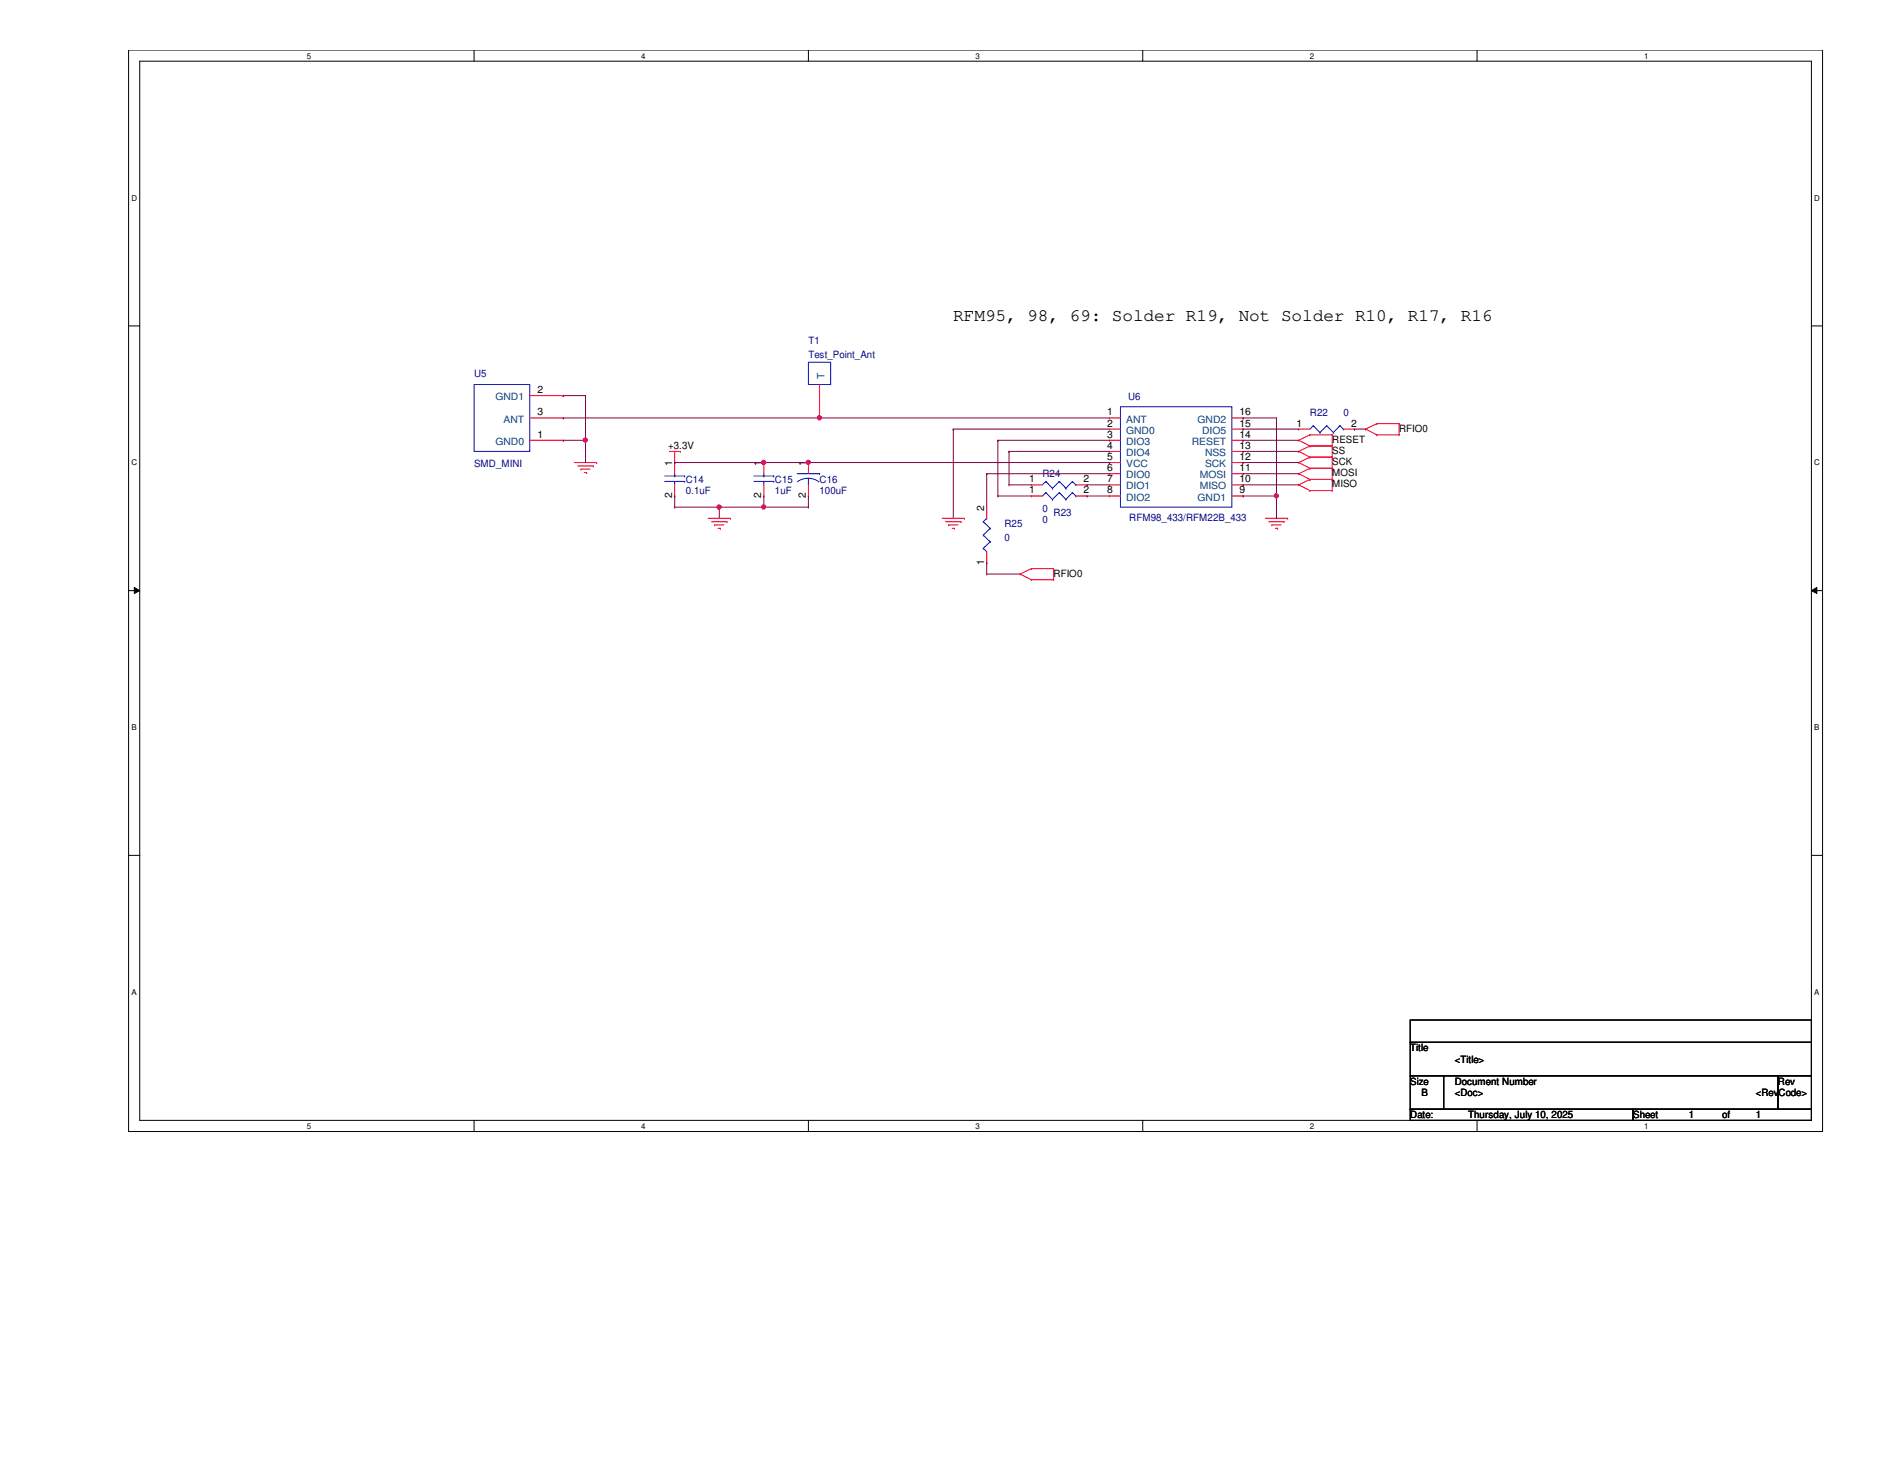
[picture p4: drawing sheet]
<svg xmlns="http://www.w3.org/2000/svg" width="279mm" height="216mm" viewBox="0 0 279 216" stroke-linecap="round" stroke-linejoin="round" font-family="sans-serif">
<path d="M19.1 7.4h250.9v160.2h-250.9zM20.7 9.1h247.7v156.8h-247.7z" fill="none" stroke="#000" stroke-width=".15"/>
<g fill="#fff">
<path d="M45.5 7.6h.6v1.3h-.6z"/>
<path d="M45.5 166.1h.6v1.3h-.6z"/>
</g>
<path d="M70.2 7.4v1.7M70.2 165.9v1.7" fill="none" stroke="#000" stroke-width=".15"/>
<g fill="#fff">
<path d="M95 7.6h.6v1.3h-.6z"/>
<path d="M95 166.1h.6v1.3h-.6z"/>
</g>
<path d="M119.8 7.4v1.7M119.8 165.9v1.7" fill="none" stroke="#000" stroke-width=".15"/>
<g fill="#fff">
<path d="M144.5 7.6h.6v1.3h-.6z"/>
<path d="M144.5 166.1h.6v1.3h-.6z"/>
</g>
<path d="M169.3 7.4v1.7M169.3 165.9v1.7" fill="none" stroke="#000" stroke-width=".15"/>
<g fill="#fff">
<path d="M194.1 7.6h.5v1.3h-.5z"/>
<path d="M194.1 166.1h.5v1.3h-.5z"/>
</g>
<path d="M218.8 7.4v1.7M218.8 165.9v1.7" fill="none" stroke="#000" stroke-width=".15"/>
<g fill="#fff">
<path d="M243.6 7.6h.6v1.3h-.6z"/>
<path d="M243.6 166.1h.6v1.3h-.6z"/>
<path d="M19.5 28.7h.8v1.3h-.8z"/>
<path d="M268.8 28.7h.8v1.3h-.8z"/>
<path d="M19.5 67.9h.8v1.3h-.8z"/>
<path d="M268.8 67.9h.8v1.3h-.8z"/>
</g>
<path d="M19.1 48.3h1.6M268.4 48.3h1.6" fill="none" stroke="#000" stroke-width=".15"/>
<g fill="#fff">
<path d="M19.5 107.1h.7v1.3h-.7z"/>
<path d="M268.8 107.1h.7v1.3h-.7z"/>
</g>
<path d="M19.1 87.5h1.6M19.9 87l.8 .5-.8 .4zM268.4 87.5l.8-.5v.9zM268.4 87.5h1.6" fill="none" stroke="#000" stroke-width=".15"/>
<path d="M19.9 87l.8 .5-.8 .4zM268.4 87.5l.8-.5v.9z" fill="#000"/>
<g fill="#fff">
<path d="M19.5 146.3h.7v1.3h-.7z"/>
<path d="M268.8 146.3h.7v1.3h-.7z"/>
</g>
<path d="M19.1 126.7h1.6M268.4 126.7h1.6M208.9 151h59.5v3.3h-59.5zM208.9 154.3h59.5v5h-59.5zM208.9 159.3h5v5h-5zM213.9 159.3h49.5v5h-49.5zM263.4 159.3h5v5h-5zM208.9 164.3h33v1.6h-33zM241.9 164.3h26.5v1.6h-26.5z" fill="none" stroke="#000" stroke-width=".15"/>
<g fill="none" stroke="#f00" stroke-width=".15">
<path d="M78.5 58.6h4.9M83.4 58.6h.1M121.4 56.9v5M78.5 61.9h4.9M78.5 65.2h4.9M83.4 65.2h.1M83.4 61.9h.1M85.1 68.5h3.3M85.6 69h2.3M86.1 69.5h.1M86.1 69.5h1.3M86.6 70h.3"/>
<path d="M86.9 70h.1M87.9 69h.1M88.4 68.5h.1M99.1 66.8h1.7M99.9 68.5h.1M99.9 73.4h.1M99.9 66.8v3.3M99.9 71.8v1.6M100.8 66.8h.1M104.9 76.7h3.3M105.4 77.3h2.3M105.9 77.7h.1"/>
<path d="M105.9 77.7h1.3M106.4 78.2h.3M106.7 78.2h.1M107.7 77.3h.1M108.2 76.7h.1M113.2 68.5h.1M113.2 73.4h.1M113.2 68.5v1.6M113.2 71.8v1.6M119.8 68.5h.1M119.8 73.4h.1M119.8 68.5v1.6"/>
<path d="M119.8 71.8v1.6M121.4 61.9h.1M139.6 76.7h3.3M140.1 77.3h2.3M140.5 77.7h.1M140.5 77.7h1.4M141.1 78.2h.3M141.4 78.2h.1M142.4 77.3h.1M142.9 76.7h.1M146.2 75.1h.1M146.2 75.1v1.6"/>
<path d="M152.8 71.8h.1M152.8 73.4h.1M152.8 71.8h1.6M152.8 73.4h1.6M159.4 71.8h1.6M159.4 73.4h1.6M161 71.8h.1M161 73.4h.1M164.3 61.9h.1M164.3 63.5h.1M164.3 65.2h.1M164.3 66.8h.1"/>
<path d="M164.3 68.5h.1M164.3 70.1h.1M164.3 71.8h.1M164.3 73.4h.1M164.3 66.8h1.7M164.3 68.5h1.7M164.3 61.9h1.7M164.3 63.5h1.7M164.3 65.2h1.7M164.3 70.1h1.7M164.3 71.8h1.7M164.3 73.4h1.7"/>
<path d="M182.5 66.8h1.7M182.5 68.5h1.7M182.5 61.9h1.7M182.5 63.5h1.7M182.5 65.2h1.7M182.5 70.1h1.7M182.5 71.8h1.7M182.5 73.4h1.7M184.2 71.8h.1M184.2 70.1h.1M184.2 68.5h.1M184.2 66.8h.1"/>
<path d="M184.2 65.2h.1M184.2 63.5h.1M184.2 73.4h.1M184.2 61.9h.1M187.5 76.7h3.3M188 77.3h2.2M188.4 77.7h.1M188.4 77.7h1.4M188.9 78.2h.4M189.3 78.2h.1M190.2 77.3h.1M190.8 76.7h.1"/>
<path d="M192.4 65.2h.1M192.4 66.8h.1M192.4 68.5h.1M192.4 70.1h.1M192.4 71.8h.1M192.4 63.5h.1M192.4 65.2l1.7 .8M192.4 66.8l1.7 .9M192.4 68.5l1.7 .8M192.4 70.1l1.7 .9M192.4 71.8l1.7 .8M192.4 63.5h1.7"/>
<path d="M194.1 64.4h.1M194.1 66h.1M194.1 67.7h.1M194.1 69.3h.1M194.1 71h.1M194.1 72.6h.1M194.1 64.4h3.3M194.1 64.4l-1.7 .8M194.1 66h3.3M194.1 66l-1.7 .8M194.1 67.7h3.3M194.1 67.7l-1.7 .8"/>
<path d="M194.1 69.3h3.3M194.1 69.3l-1.7 .8M194.1 71h3.3M194.1 71l-1.7 .8M194.1 72.6h3.3M197.4 64.4h.1M197.4 66h.1M197.4 67.7h.1M197.4 69.3h.1M197.4 71h.1M197.4 72.6h.1M197.4 64.4v8.2"/>
<path d="M199 63.5h1.7M200.7 63.5h.1M202.3 63.5h.1M202.3 63.5l1.7 .9M204 62.7h.1M204 64.4h.1M204 62.7l-1.7 .8M204 62.7h3.3M204 64.4h3.3M207.3 62.7h.1M207.3 64.4h.1M207.3 62.7v1.7"/>
<path d="M146.2 83.4h.1M146.2 81.7v1.7M151.1 85h.1M151.1 85l1.7 .9M152.8 84.2h.1M152.8 85.9h.1M152.8 84.2l-1.7 .8M152.8 84.2h3.3M152.8 85.9h3.3M156.1 84.2h.1M156.1 85.9h.1M156.1 84.2v1.7"/>
</g>
<g fill="none" stroke="#00f" stroke-width=".15">
<path d="M70.2 56.9h8.3v9.9h-8.3zM119.8 53.6h3.3v3.3h-3.3zM98.5 71.3h2.9M98.5 70.5h2.9M99.9 70.5h.1M99.9 71.3h.1M99.9 70.1v.4M99.9 71.3v.5M101.4 71.3h.1M101.4 70.5h.1M111.7 71.3h2.9M111.7 70.5h2.9"/>
<path d="M113.2 70.5h.1M113.2 71.3h.1M113.2 70.1v.4M113.2 71.3v.5M114.6 71.3h.1M114.6 70.5h.1M118.1 70.1h3.3M119.8 71.8h.1M119.8 70.8a2.44 2.44 0 0 1 1.5 .6M119.8 70.8h-.1a2.57 2.57 0 0 0-1.5 .5M119.8 70.8v1M121.4 70.1h.1"/>
<path d="M145.7 79.2h.1M145.7 77.3h.1M145.7 79.2l1 1M145.7 77.3l1 .9M146.2 76.7h.1M146.2 76.7l-.5 .6M146.7 78.2h.1M146.7 78.2l-1 1M154.9 71.3h.1M154.9 72.9h.1M154.9 71.3l-.5 .5M154.9 71.3l1 1"/>
<path d="M154.9 72.9l-.5 .5M154.9 72.9l1 1.1M155.9 72.3h.1M155.9 74h.1M156.9 71.3h.1M156.9 72.9h.1M156.9 71.3l-1 1M156.9 71.3l1 1M156.9 72.9l-1 1.1M156.9 72.9l1 1.1M157.9 72.3h.1M157.9 74h.1"/>
<path d="M158.9 71.3h.1M158.9 72.9h.1M158.9 71.3l-1 1M158.9 71.3l.5 .5M158.9 72.9l-1 1.1M158.9 72.9l.5 .5M159.4 71.8h.1M159.4 73.4h.1M166 60.2h16.5v14.9h-16.5zM194.6 63h.1M194.6 63l-.5 .5M194.6 63l.9 1"/>
<path d="M195.5 64h.1M196.6 63h.1M196.6 63l-1.1 1M196.6 63l.9 1M197.5 64h.1M198.5 63h.1M198.5 63l-1 1M198.5 63l.5 .5M199 63.5h.1M145.7 81.2h.1M145.7 81.2l.5 .5M146.7 80.2h.1"/>
<path d="M146.7 80.2l-1 1"/>
</g>
<path d="M83.4 58.6h.1M83.4 58.6h3.3M86.7 58.6h.1M86.7 58.6v6.6" fill="none" stroke="#800040" stroke-width=".15"/>
<circle cx="86.7" cy="65.2" r=".32" fill="#f0f"/>
<circle cx="86.7" cy="65.2" r=".32" fill="none" stroke="#f0f" stroke-width=".15"/>
<path d="M83.4 61.9h.1M83.4 61.9h80.9M121.4 61.9h.1" fill="none" stroke="#800040" stroke-width=".15"/>
<circle cx="121.4" cy="61.9" r=".32" fill="#f0f"/>
<circle cx="121.4" cy="61.9" r=".32" fill="none" stroke="#f0f" stroke-width=".15"/>
<path d="M184.2 61.9h.1M184.2 61.9h4.9M189.1 61.9h.1M189.1 61.9v11.5" fill="none" stroke="#800040" stroke-width=".15"/>
<circle cx="189.1" cy="73.4" r=".32" fill="#f0f"/>
<circle cx="189.1" cy="73.4" r=".32" fill="none" stroke="#f0f" stroke-width=".15"/>
<g fill="none" stroke="#800040" stroke-width=".15">
<path d="M83.4 65.2h.1M83.4 65.2h3.3M86.7 65.2h.1M86.7 65.2v3.3M99.9 68.5h.1M99.9 68.5h19.9M119.8 68.5h.1M141.2 63.5h.1M141.2 63.5v13.2M141.2 63.5h23.1M147.8 65.2h.1M147.8 65.2h16.5"/>
<path d="M147.8 65.2v8.2M149.5 66.8h.1M149.5 66.8v5M149.5 66.8h14.8M184.2 63.5h.1M184.2 65.2h.1M184.2 66.8h.1M184.2 63.5h8.2M184.2 65.2h8.2M184.2 66.8h8.2M200.7 63.5h.1M200.7 63.5h1.6"/>
</g>
<circle cx="113.1" cy="68.5" r=".32" fill="#f0f"/>
<circle cx="113.1" cy="68.5" r=".32" fill="none" stroke="#f0f" stroke-width=".15"/>
<path d="M119.8 68.5h44.5M164.3 68.5h.1" fill="none" stroke="#800040" stroke-width=".15"/>
<circle cx="119.7" cy="68.5" r=".32" fill="#f0f"/>
<circle cx="119.7" cy="68.5" r=".32" fill="none" stroke="#f0f" stroke-width=".15"/>
<g fill="none" stroke="#800040" stroke-width=".15">
<path d="M99.9 73.4h.1M99.9 75.1h.1M99.9 73.4v1.7M99.9 75.1h6.7M113.2 73.4h.1M113.2 73.4v1.7M119.8 75.1h.1M119.8 73.4v1.7M146.2 70.1h.1M146.2 70.1h18.1M146.2 70.1v5M147.8 73.4h.1"/>
<path d="M147.8 73.4h5M149.5 71.8h.1M149.5 71.8h3.3M161 71.8h.1M161 73.4h.1M161 71.8h3.3M161 73.4h3.3M184.2 68.5h.1M184.2 70.1h.1M184.2 71.8h.1M184.2 73.4h.1M184.2 68.5h8.2"/>
<path d="M184.2 70.1h8.2M184.2 71.8h8.2M184.2 73.4h4.9M189.1 73.4h.1M189.1 73.4v3.3"/>
</g>
<circle cx="106.5" cy="75.1" r=".32" fill="#f0f"/>
<circle cx="106.5" cy="75.1" r=".32" fill="none" stroke="#f0f" stroke-width=".15"/>
<path d="M106.6 75.1h.1M106.6 75.1v1.6M106.6 75.1h13.2M113.2 75.1h.1" fill="none" stroke="#800040" stroke-width=".15"/>
<circle cx="113.1" cy="75.1" r=".32" fill="#f0f"/>
<circle cx="113.1" cy="75.1" r=".32" fill="none" stroke="#f0f" stroke-width=".15"/>
<path d="M146.2 83.4h.1M146.2 85h.1M146.2 83.4v1.6M146.2 85h4.9" fill="none" stroke="#800040" stroke-width=".15"/>
<circle cx="86.7" cy="65.2" r=".32" fill="#f0f"/>
<circle cx="86.7" cy="65.2" r=".32" fill="none" stroke="#f0f" stroke-width=".15"/>
<circle cx="121.4" cy="61.9" r=".32" fill="#f0f"/>
<circle cx="121.4" cy="61.9" r=".32" fill="none" stroke="#f0f" stroke-width=".15"/>
<circle cx="189.1" cy="73.4" r=".32" fill="#f0f"/>
<circle cx="189.1" cy="73.4" r=".32" fill="none" stroke="#f0f" stroke-width=".15"/>
<circle cx="113.1" cy="68.5" r=".32" fill="#f0f"/>
<circle cx="113.1" cy="68.5" r=".32" fill="none" stroke="#f0f" stroke-width=".15"/>
<circle cx="119.7" cy="68.5" r=".32" fill="#f0f"/>
<circle cx="119.7" cy="68.5" r=".32" fill="none" stroke="#f0f" stroke-width=".15"/>
<circle cx="106.5" cy="75.1" r=".32" fill="#f0f"/>
<circle cx="106.5" cy="75.1" r=".32" fill="none" stroke="#f0f" stroke-width=".15"/>
<circle cx="113.1" cy="75.1" r=".32" fill="#f0f"/>
<circle cx="113.1" cy="75.1" r=".32" fill="none" stroke="#f0f" stroke-width=".15"/>
<text font-size="2.6" x="141.2" y="47.5">RFM95, 98, 69: Solder R19, Not Solder R10, R17, R16</text>
<g font-size="1.5" fill="#000080">
<text x="119.8" y="51">T1</text>
<text x="119.8" y="53">Test_Point_Ant</text>
<text x="70.2" y="55.8">U5</text>
<text x="167.1" y="59.3">U6</text>
<text x="194.1" y="61.6">R22</text>
<text x="199" y="61.6">0</text>
<text x="70.2" y="69.2">SMD_MINI</text>
<text x="101.6" y="71.5">C14</text>
<text x="114.8" y="71.5">C15</text>
<text x="121.4" y="71.5">C16</text>
<text x="154.4" y="70.7">R24</text>
<text x="101.6" y="73.2">0.1uF</text>
<text x="114.8" y="73.2">1uF</text>
<text x="121.4" y="73.2">100uF</text>
<text x="154.4" y="77.4">0</text>
<text x="154.4" y="75.8">0</text>
<text x="156.1" y="76.5">R23</text>
<text x="167.3" y="77.1">RFM98_433/RFM22B_433</text>
<text x="148.8" y="78.1">R25</text>
<text x="148.8" y="80.1">0</text>
</g>
<g font-size="1.5" fill="#004080">
<text x="73.4" y="59.3">GND1</text>
<text x="122.1" y="56.1" transform="rotate(-90 122.1 56.1)">T</text>
<text x="73.4" y="65.9">GND0</text>
<text x="74.6" y="62.6">ANT</text>
<text x="166.8" y="62.6">ANT</text>
<text x="166.8" y="64.2">GND0</text>
<text x="166.8" y="65.9">DIO3</text>
<text x="176.6" y="65.9">RESET</text>
<text x="177.4" y="62.6">GND2</text>
<text x="178.1" y="64.2">DIO5</text>
<text x="166.8" y="67.5">DIO4</text>
<text x="166.8" y="69.2">VCC</text>
<text x="166.8" y="70.8">DIO0</text>
<text x="177.8" y="70.8">MOSI</text>
<text x="178.5" y="69.2">SCK</text>
<text x="178.5" y="67.5">NSS</text>
<text x="166.8" y="72.5">DIO1</text>
<text x="166.8" y="74.1">DIO2</text>
<text x="177.4" y="74.1">GND1</text>
<text x="177.8" y="72.5">MISO</text>
</g>
<g font-size="1.5">
<text x="79.6" y="58.2">2</text>
<text x="79.6" y="64.8">1</text>
<text x="79.6" y="61.5">3</text>
<text x="164" y="61.5">1</text>
<text x="164" y="63.2">2</text>
<text x="164" y="64.8">3</text>
<text x="183.6" y="64.8">14</text>
<text x="183.6" y="63.2">15</text>
<text x="183.6" y="61.5">16</text>
<text x="192.1" y="63.2">1</text>
<text x="197.4" y="65.6">RESET</text>
<text x="200.2" y="63.2">2</text>
<text x="207.3" y="63.9">RFIO0</text>
<text x="99" y="66.5">+3.3V</text>
<text x="99.6" y="69" transform="rotate(-90 99.6 69)">1</text>
<text x="112.8" y="69" transform="rotate(-90 112.8 69)">1</text>
<text x="119.4" y="69" transform="rotate(-90 119.4 69)">1</text>
<text x="152.4" y="71.4">1</text>
<text x="160.5" y="71.4">2</text>
<text x="164" y="66.5">4</text>
<text x="164" y="68.1">5</text>
<text x="164" y="69.8">6</text>
<text x="164" y="71.4">7</text>
<text x="183.6" y="71.4">10</text>
<text x="183.6" y="69.8">11</text>
<text x="183.6" y="68.1">12</text>
<text x="183.6" y="66.5">13</text>
<text x="197.4" y="67.2">SS</text>
<text x="197.4" y="68.9">SCK</text>
<text x="197.4" y="70.5">MOSI</text>
<text x="99.6" y="73.8" transform="rotate(-90 99.6 73.8)">2</text>
<text x="112.8" y="73.8" transform="rotate(-90 112.8 73.8)">2</text>
<text x="119.4" y="73.8" transform="rotate(-90 119.4 73.8)">2</text>
<text x="145.8" y="75.6" transform="rotate(-90 145.8 75.6)">2</text>
<text x="152.4" y="73.1">1</text>
<text x="160.5" y="73.1">2</text>
<text x="164" y="73.1">8</text>
<text x="183.6" y="73.1">9</text>
<text x="197.4" y="72.2">MISO</text>
<text x="145.8" y="83.7" transform="rotate(-90 145.8 83.7)">1</text>
<text x="156.1" y="85.4">RFIO0</text>
<text x="208.9" y="155.7">Title</text>
<text x="208.9" y="160.7">Size</text>
<text x="215.5" y="160.7">Document Number</text>
<text x="215.5" y="157.4">&lt;Title&gt;</text>
<text x="263.4" y="160.7">Rev</text>
<text x="208.9" y="165.6">Date:</text>
<text x="210.6" y="162.3">B</text>
<text x="215.5" y="162.3">&lt;Doc&gt;</text>
<text x="217.5" y="165.6">Thursday, July 10, 2025</text>
<text x="241.9" y="165.6">Sheet</text>
<text x="250.2" y="165.6">1</text>
<text x="255.1" y="165.6">of</text>
<text x="260.1" y="165.6">1</text>
<text x="260.1" y="162.3">&lt;RevCode&gt;</text>
</g>
<g font-size="1.2">
<text x="45.5" y="8.7">5</text>
<text x="95" y="8.7">4</text>
<text x="144.5" y="8.7">3</text>
<text x="194.1" y="8.7">2</text>
<text x="243.6" y="8.7">1</text>
<text x="19.5" y="29.7">D</text>
<text x="268.8" y="29.7">D</text>
<text x="19.5" y="68.9">C</text>
<text x="268.8" y="68.9">C</text>
<text x="19.5" y="108.1">B</text>
<text x="268.8" y="108.1">B</text>
<text x="19.5" y="147.3">A</text>
<text x="268.8" y="147.3">A</text>
<text x="45.5" y="167.2">5</text>
<text x="95" y="167.2">4</text>
<text x="144.5" y="167.2">3</text>
<text x="194.1" y="167.2">2</text>
<text x="243.6" y="167.2">1</text>
</g>
</svg>
